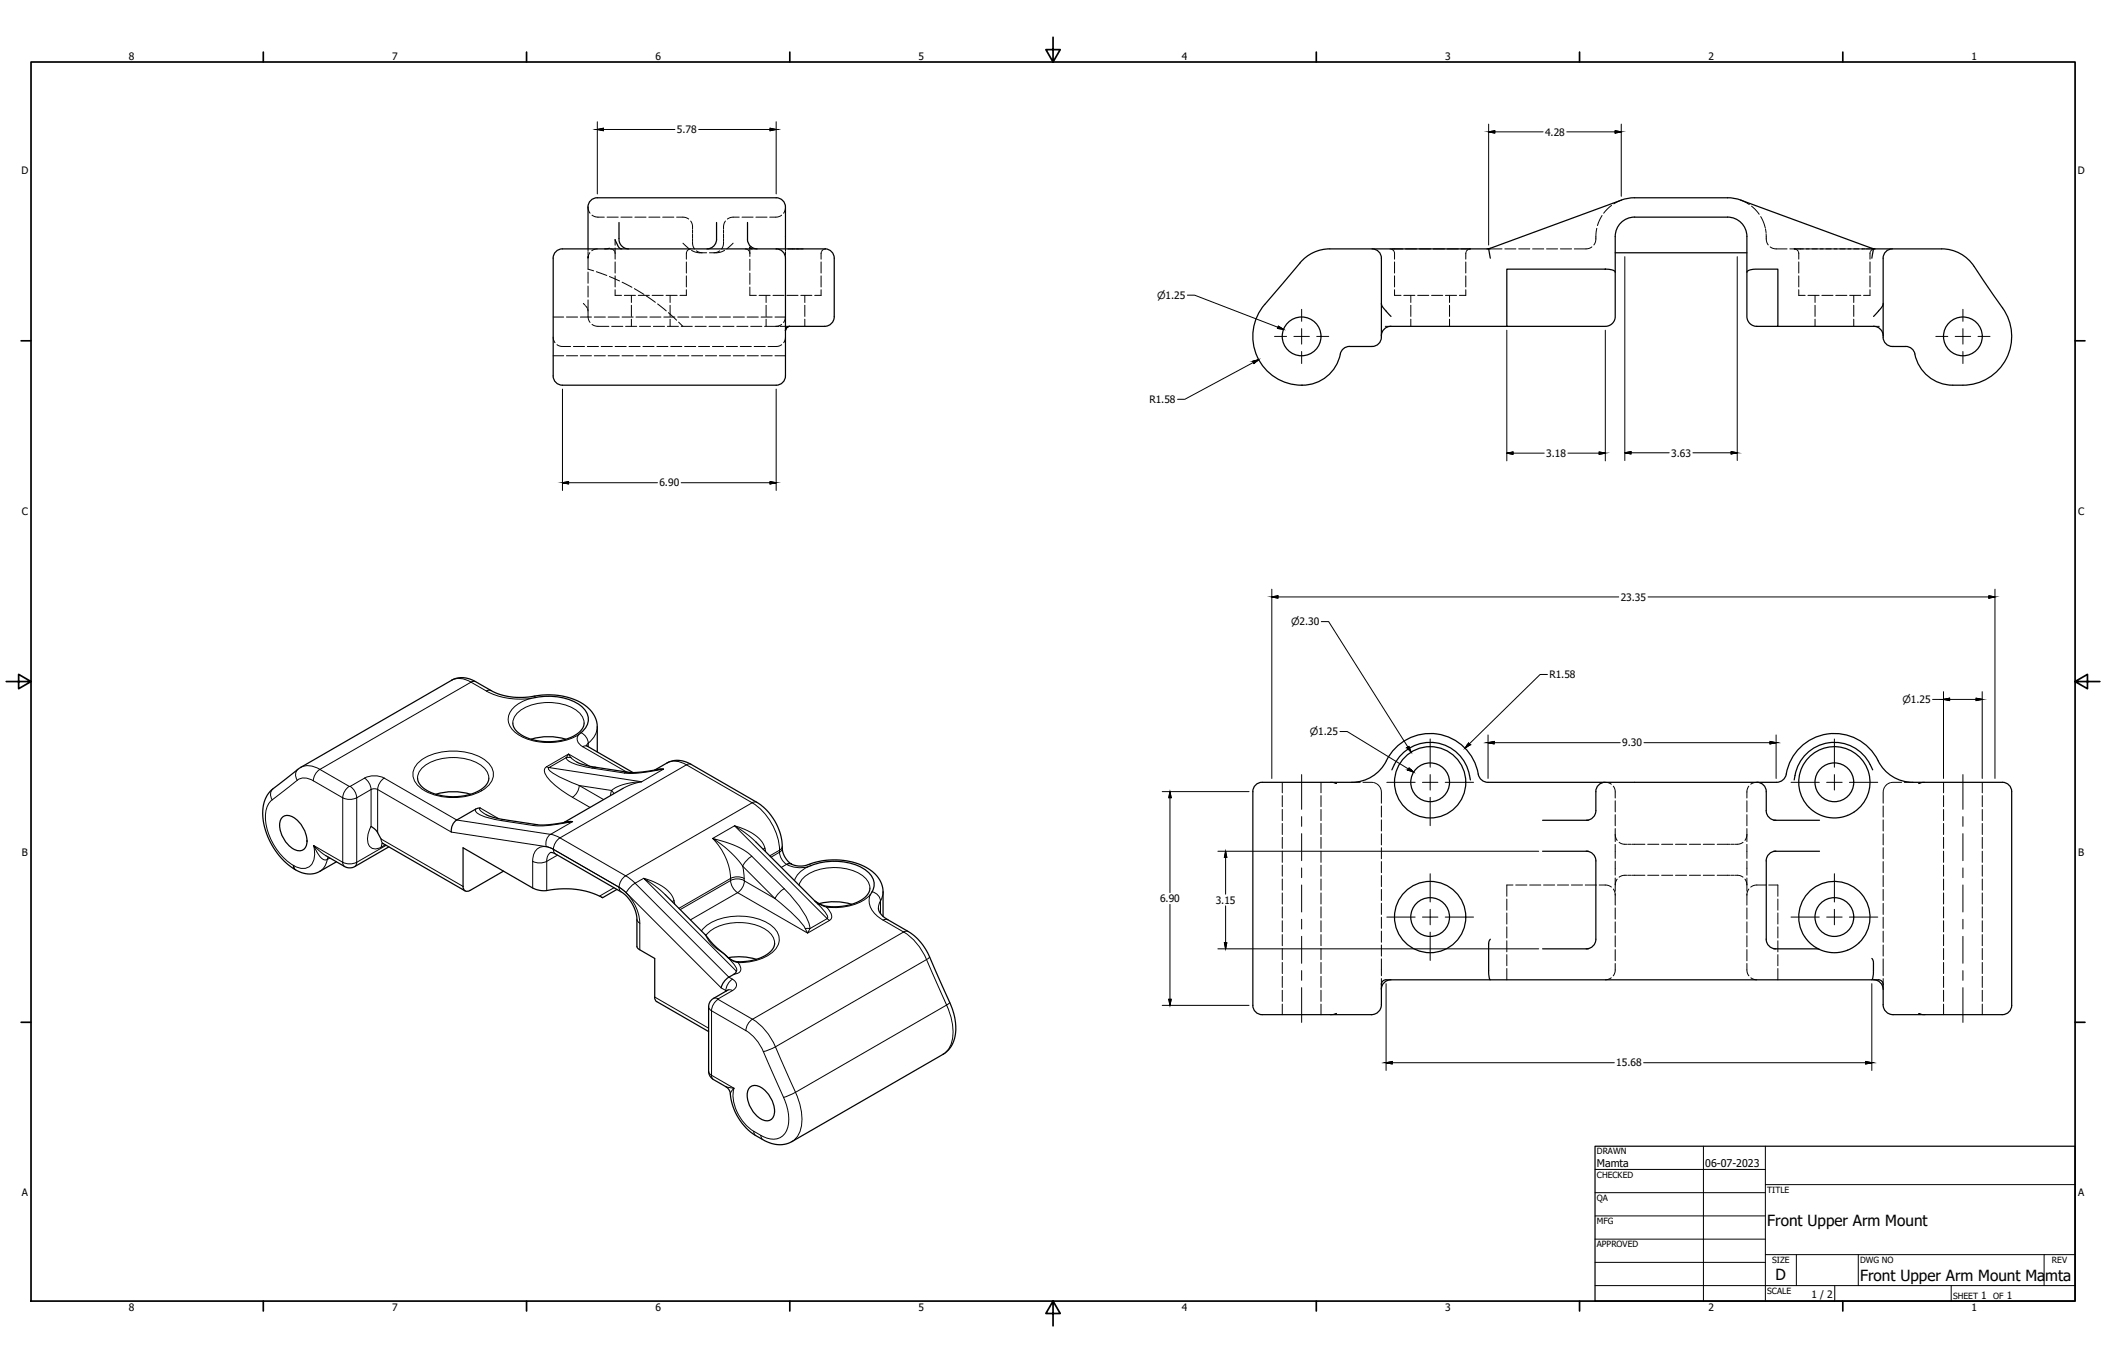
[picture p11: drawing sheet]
<svg xmlns="http://www.w3.org/2000/svg" width="864mm" height="559mm" viewBox="0 0 864 559" stroke-linecap="round" stroke-linejoin="round" font-family="sans-serif">
<!-- layer: Visible (ANSI) -->
<g fill="none" stroke="#000" stroke-width=".51">
<path d="M252.2 98.2l1.1 2.4a1.91 1.91 0 0 0 1.6 1.4M253.8 91.2v6.5a4 4 0 0 0 4 4.3M293.8 91.2v6.9a3.9 3.9 0 0 1-3.9 3.9M306.5 91.2v6.9a4 4 0 0 0 4 3.9M670.3 89a7.9 7.9 0 0 0-8 8v14.6M670.3 81.1l-2.8 .2-2.7 .7-54.4 20M670.3 89h38.1a7.9 7.9 0 0 1 7.9 8v14.6M670.3 81.1h38.1l2.8 .2 2.7 .7M713.9 82.1l54.3 19.9M226.8 105.9v48.2a3.8 3.8 0 0 0 3.8 3.8h87.7a3.8 3.8 0 0 0 3.8-3.8v-48.2M241.1 102v-16.4a3.9 3.9 0 0 1 3.8-4.5h73.4a3.8 3.8 0 0 1 3.8 3.8v17.1M249.9 101.8l-2 .2"/>
<path d="M307.4 101.3l1 .7M318.3 102a3.8 3.8 0 0 1 3.8 3.8M342.1 105.8a3.8 3.8 0 0 0-3.6-3.8h-107.9a3.8 3.8 0 0 0-3.8 3.8M342.1 105.9v23.9a3.9 3.9 0 0 1-4 4M533.1 107.8l-14.5 17M545.3 102a15.9 15.9 0 0 0-12.2 5.7M545.3 102h65.1M562.6 102a3.8 3.8 0 0 1 3.9 3.8M566.5 105.9v32.3a3.8 3.8 0 0 1-3.9 3.8h-9.2M610.4 102l.7 3.9M611.1 101.8l-1.4 .2M617.9 110.3h40.4l3.2 .5 .8 .7v18.2a4 4 0 0 1-4 4.1h-40.4z"/>
<path d="M662.3 103.6h54M716.5 111.2l1.3-.6 1.8-.2 9.4-.1v23.5h-8.6a4 4 0 0 1-4.1-4.1zM767.6 101.8l1.3 .2M768.2 102h28a15.8 15.8 0 0 1 13.3 7.2M768.2 102l-.6 3.9M772.2 105.9v32.3M776 102a3.8 3.8 0 0 0-3.8 3.8M809.5 109.2l11.7 17.1M322.6 134.4l1.1-.6-1.1 .6-.5 1.2zM323.7 133.8h14.5M518.6 124.8a20 20 0 0 0-3.1 21.4 20 20 0 0 0 18.2 11.7M566.5 124.4a11.1 11.1 0 0 0 3.9 5.3"/>
<path d="M617.9 133.8h-47.5a3.9 3.9 0 0 0-4 3.9M729 133.8h39.3a3.9 3.9 0 0 1 3.9 3.9M772.2 138.2a3.8 3.8 0 0 0 3.8 3.8h5.5M772.2 124.4a11.1 11.1 0 0 1-3.9 5.3M821.2 126.2a20 20 0 0 1-16.3 31.7 18.5 18.5 0 0 1-13.6-3.1 15.9 15.9 0 0 1-6.1-9.7M549.6 145.1a15.9 15.9 0 0 1-15.8 12.8M553.4 142a3.8 3.8 0 0 0-3.8 3.1M781.5 142a3.8 3.8 0 0 1 3.7 3.1M210.3 296.5a7.8 7.8 0 0 0 6.1 6.1 23 23 0 0 0 21-2.3l1.6-2 .5-1.8M217.4 286.4a25.4 25.4 0 0 1 20.6 2.9 6.6 6.6 0 0 1-.3 11.5l-.4 .4M171.2 319a7.4 7.4 0 0 0 5.6 5.9 23.2 23.2 0 0 0 21.5-2l1.7-2 .4-1.9M217.8 303.1a24.3 24.3 0 0 1 14.2 0"/>
<path d="M236.6 312.5l2.3 .9 3.4 .8 15.7 2.5 5.2-.2 5.8-.9M240.4 305.6l19.2 11.1M244.9 308.3v-10.3a11.7 11.7 0 0 0-7.3-10.3 31.3 31.3 0 0 0-21-1.9 25.8 25.8 0 0 1-15.2-2.7l-6.3-3.6a9.8 9.8 0 0 0-9.9-.6l-62.5 36.1-10.7 8.3a12.9 12.9 0 0 0-4.1 12.5 27.6 27.6 0 0 0 16.3 22.1 8.8 8.8 0 0 0 6.9-.6l6.9-4M268.5 315.7l5.1-2.9a9.9 9.9 0 0 1 9.8 .6l26.9 15.5a23.2 23.2 0 0 1 10.6 20.1 7.4 7.4 0 0 0 10.4 5.5 28.4 28.4 0 0 1 26.5 2.8 10.9 10.9 0 0 1 4.3 8.4v10M570.8 315.6a16.5 16.5 0 0 1 17.8-11.1 16.5 16.5 0 0 1 14.4 15.3M767.9 315.6a16.5 16.5 0 0 0-17.8-11.1 16.5 16.5 0 0 0-14.4 15.3M770.1 311.9a15.9 15.9 0 0 0 14.3 8.8h36.7M770.2 311.9a20.1 20.1 0 0 0-21.3-10.9 20.1 20.1 0 0 0-16.6 17.1 4.1 4.1 0 0 1-4 2.6h-118.1a4 4 0 0 1-4-3.4 20.1 20.1 0 0 0-17.6-16.5 20.1 20.1 0 0 0-20.7 12.3 15.9 15.9 0 0 1-13.6 7.6h-36.7M115.7 335.1a4.5 4.5 0 0 1 6.2 1.2 11.5 11.5 0 0 1 3.7 10.4 3.3 3.3 0 0 1-5.3 1.3 11.7 11.7 0 0 1-5.4-11.6zM152.2 338.8l.3 .2a9 9 0 0 1 3.8 5M178.7 325.6a24.3 24.3 0 0 1 14.2 0M196.9 331.2l-1.9 .5-7.7 4.5a5.2 5.2 0 0 0-2.2 4.9"/>
<path d="M199.3 334l5.7 1.7 15.7 2.5 4.5-.1 6.5-1M255.5 323.2l-24.3 14M517.6 320.7a3.8 3.8 0 0 0-3.9 3.8l.1 87.7M632.6 336.3h18.7M658.2 320.7a3.8 3.8 0 0 0-3.8 3.8v7.8a3.9 3.9 0 0 1-3.9 4M720.5 320.7a3.8 3.8 0 0 1 3.8 3.8v7.8a3.9 3.9 0 0 0 3.9 4M727.4 336.3h18.7M821.1 320.7a3.8 3.8 0 0 1 3.8 3.8v87.7M156.6 345.7l34.1 19.6M159.4 347.2l-14.2 8.2-1.3 .4-2.3-.4-8-4.6M206.5 357.1l-13.8 7.9a1.75 1.75 0 0 1-2 .3 1.75 1.75 0 0 1-.8-1.9v-15.8l28.5 16.5 3 .9a15.8 15.8 0 0 0 6.2-.4 32.5 32.5 0 0 1 19.5 3.4l-.2-.1M225.8 349.5l2 .6 26.9 15.6a14.8 14.8 0 0 1 6.5 11.1v11.6l.9 .9 6.4 3.6v15.9l.3 1.3 21.8 12.8"/>
<path d="M310 345.2l25.6 25.6M331.1 355.5a25.4 25.4 0 0 1 24.4 1.6 6.4 6.4 0 0 1 2.1 8.5M632.6 349h18.7M650.5 349a3.9 3.9 0 0 1 3.9 3.9v32.2a3.9 3.9 0 0 1-3.9 3.9M727.4 349h18.7M728.2 349a3.9 3.9 0 0 0-3.9 3.9v32.2a3.9 3.9 0 0 0 3.9 3.9M253 364.6l-5.9 3.4M272.8 366.8l16.4 16.5a44.3 44.3 0 0 0 9.1 9M335.9 370.5a24.4 24.4 0 0 1 13.3 .2M356.7 364.1a8 8 0 0 1-6.2 6.2 21.2 21.2 0 0 1-14 .5l-2.4-1.4M357.6 365.6l-.8 1.3M360.2 372.3l.6 1.9 1.8 1.9 9.8 5.8a22.4 22.4 0 0 1 8.8 10.4l8.3 18.7a20.2 20.2 0 0 1 .6 17.9l-1.2 1.6-2.2 1.8-62 35.7a11.7 11.7 0 0 1-11.9-.8l-2.9-1.6a23.4 23.4 0 0 1-10.6-18l-1.4-1.9-5.9-3.5-1.1-1.5-.3-1.5 .1-27.4 1.3-2 6.6-4"/>
<path d="M298.6 392.6a24.4 24.4 0 0 1 11.5 .7M301.9 398.1l-.5 1-2.5 1.5M317.6 386.7a7.9 7.9 0 0 1-6.2 6.2l-5.6 1.3a8 8 0 0 1-7.6-2M610.4 397.9l.2 2.4 .5 1.4M611.1 385.1l-.5 .9-.2 1v10.9M632.6 389h18.7M727.4 389h17.8M740 384a14.7 14.7 0 0 0 24.7-.3 14.7 14.7 0 0 0-10.4-22.4 14.7 14.7 0 0 0-16.2 18.6l1.9 4.1M745.1 389l.9 .2M767.6 392.9l.6 1.4v3.6l-.1 2.4-.5 1.4M298.9 400.6a7.3 7.3 0 0 0-3.2 4.4M566.4 403.6l.6-1.4 1.4-.5h201.9l1 .2 .9 1.2v8.8"/>
<path d="M566.5 403.6v8.3a4.1 4.1 0 0 1-4.1 4.1h-44.8a3.8 3.8 0 0 1-3.9-3.8M570.4 401.7a3.9 3.9 0 0 0-4 3.9M768.3 401.7a3.9 3.9 0 0 1 3.9 3.9M772.2 411.9a4.1 4.1 0 0 0 4.1 4.1h41.8a7 7 0 0 0 5.1-.7l1.4-1.6 .3-1.5M307.5 445.8a4.5 4.5 0 0 1 6.1 1.2 11.5 11.5 0 0 1 3.7 10.4 3.3 3.3 0 0 1-5.3 1.3 11.7 11.7 0 0 1-5.3-11.6z"/>
<circle cx="533.7" cy="137.9" r="7.9"/>
<circle cx="804.9" cy="137.9" r="7.9"/>
<circle cx="586.5" cy="320.7" r="14.6"/>
<circle cx="586.5" cy="320.7" r="7.9"/>
<circle cx="752.2" cy="320.7" r="14.6"/>
<circle cx="752.2" cy="320.7" r="7.9"/>
<circle cx="586.5" cy="376" r="14.6"/>
<circle cx="586.5" cy="376" r="7.9"/>
<circle cx="752.2" cy="376" r="7.9"/>
</g>
<!-- layer: Hidden (ANSI) -->
<g fill="none" stroke="#000" stroke-width=".41">
<path d="M241.1 85l.2 1.1 .7 1.3M242.8 88.2l1.8 .8h3.2M248.9 89h4.6M252.2 98.2v2.3M254.6 89h4.6M260.4 89h4.5M266 89h4.6M271.7 89h4.6M277.5 89l3.1 .1 1.8 .7M280.1 99.7l2.5 2.3M283.2 90.6l.6 1.2 .2 2.2M284 99l.2 1.8 .6 1.2"/>
<path d="M284 94.3v1.3M284 96v1.6M284 97.9v.9M296.7 99l-.2 1.8-.6 1.2M296.7 94.3v1.3M296.7 96v1.6M296.7 97.9v.9M297.5 90.6l-.6 1.2-.2 2.2M300.6 99.7l-2.6 2.3M303.1 89l-3 .1-1.8 .7M304.3 89h4.5M310 89h4.5"/>
<path d="M320.5 88.2l-1.8 .8h-3M322.1 85.1l-.2 1.1-.6 1.2M654.8 93.6l-.4 5-.8 1.8M656.9 88.3l-1.8 4.2M660.8 84.2l-3.2 3.2M664.8 82.1l-3 1.5M713.9 82.1l3.4 1.8M718.3 84.5l3.1 3.3M722 88.8l1.3 2.6 .6 2.1M724 93.9l.2 1.5M724.2 95.8a6.7 6.7 0 0 0 .9 4.6M241.1 110.3l2.4 .7"/>
<path d="M241.1 102v1M241.1 103.3v1.3M241.1 105.9v4.5M241.1 111.5v4.6M241.1 117.3v4.5M241.9 103.6l-.8 2.3v-1M244.5 111.4l4.3 1.5M244.9 102l-2.2 .8M249.9 113.4l4.2 1.8M250.3 102l.8 .2M251.3 102.3l.7 .7M252.1 103.2l.1 .7"/>
<path d="M252.2 118.8v2.3h2.7M252.2 101.7v4.5M252.2 107.4v4.6M252.2 113.1v4.5M255.1 115.7l4 2.1M260.1 118.3l4 2.4M281.5 118.8v2.3h-2.7M281.5 107.4v4.6M281.5 113.1v4.5M281.6 103.2l-.1 3.1M282.4 102.3l-.7 .7M283.4 102l-.8 .2"/>
<path d="M283.6 102.7l2.8 .9h3.4M285.6 102.8l2.3 .8M295.1 102.8l-2.3 .8M297.1 102.7l-2.8 .9h-3.4M305.6 102l.7 .2M306.5 102.3l.7 .7M307.3 103.2l.2 .7M307.4 101.3l.1 3.8M307.5 117.7v3.4h2.6M307.5 106.3v4.5M307.5 112v4.5M322.1 102v1"/>
<path d="M322.1 103.3v1.3M322.1 104.9v1M323.1 102h.4M323.7 102h.6M324.4 102h1.6M326.4 102h1.5M328.2 102h1.2M336.7 118.8v2.3h-2.6M336.7 107.4v4.6M336.7 113.1v4.5M336.8 103.3l-.1 3M337.6 102.3l-.6 .7"/>
<path d="M338.5 102l-.7 .2M570 102l.7 .2M570.8 102h.2M570.9 102.3l.7 .7M571.1 102h.3M571.5 102h3.7M571.7 103.2l.2 3.1M571.9 118.8v2.3h2.6M571.9 107.4v4.6M571.9 113.1v4.5M576.4 102h4.5M582.1 102h4.5"/>
<path d="M587.8 102h4.5M593.5 102h4.5M599.2 102h3.8l-.7 .2M601.1 118.8v2.3h-2.7M601.1 107.4v4.6M601.1 113.1v4.5M601.2 103.2l-.1 3.1M602 102.3l-.7 .7M610.4 102h.2M610.7 102h.2M611 102h4.9M617.1 102h4.5"/>
<path d="M622.8 102h4.5M628.5 102h4.5M634.2 102h4.5M639.9 102h4.5M652.8 101.2l-1.9 .8h-5.3M725.9 101.2l1.9 .8h5M734 102h30.8M735.7 102l.7 .2M736.7 102.3l.6 .7M737.5 103.2l.1 3.1M737.6 118.8v2.3h2.6M737.6 107.4v4.6"/>
<path d="M737.6 113.1v4.5M763.5 102h4.7M765.2 102h1.5M766.8 118.8v2.3h-2.6M766.8 107.4v4.6M766.8 113.1v4.5M767 103.2l-.2 3.1M767.2 102h.4M767.8 102.3l-.7 .7M768.7 102l-.7 .2M226.8 138.2l.8 2.3M226.8 130h4.3"/>
<path d="M232.3 130h4.6M238 130h4.5M239.2 124.4l.7 .7M240.1 125.3l.7 1M240.9 126.6l.2 1.5M241.1 129.2l.2 1.7 .7 1.3M241.1 128.2v.8M241.1 123v4.5M242.8 133l1.8 .8h5.1M243.7 130h4.5M249.4 130h4.6M250.8 133.8h4.6"/>
<path d="M255.1 130h4.6M256 121.1h4.6M256.5 133.8h4.6M258.9 121.1v2.9M258.9 125.2v4.5M258.9 130.9v2.9M260.8 130h4.5M261.7 121.1h4.6M262.2 133.8h4.6M265 121.3l3.7 2.6M266.5 130h4.5M267.4 121.1h4.6"/>
<path d="M267.9 133.8h4.6M269.7 124.6l3.5 2.9M272.2 130h4.6M273.1 121.1h4.6M273.6 133.8h4.6M274.1 128.2l3.4 3.1M274.8 121.1v2.9M274.8 125.2v4.5M274.8 130.9v2.9M277.9 130h4.5M278.3 132.1l1.7 1.7M279.3 133.8h4.6"/>
<path d="M283.6 130h4.5M285 133.8h4.6M289.3 130h4.6M290.7 133.8h4.6M295 130h4.6M296.4 133.8h4.6M300.7 130h4.5M302.1 133.8h4.6M306.4 130h4.6M307.8 133.8h4.6M311.3 121.1h4.5M312.1 130h4.6"/>
<path d="M313.5 133.8h5.9M314.2 121.1v2.9M314.2 125.2v4.5M314.2 130.9v2.9M317 121.1h4.5M317.8 130h4.3M319.9 133.8h1.9M320.5 133l-1.2 .6-1.1 .2M322.1 129.9l-.2 1.1-.6 1.2M322.1 138.2l-.7 2.3M322.3 133.8h1.4M322.7 121.1h4.5"/>
<path d="M328.4 121.1h4.5M330 121.1v2.9M330 125.2v4.5M330 130.9v2.9M568 133.8h.6M568.8 133.8h.8M569.8 133.8h.6M575.6 121.1h4.6M578.5 121.1v2.9M578.5 125.2v4.5M578.5 130.9v2.9M581.3 121.1h4.6"/>
<path d="M587 121.1h4.6M592.7 121.1h4.6M594.4 121.1v2.9M594.4 125.2v4.5M594.4 130.9v2.9M741.4 121.1h4.6M744.3 121.1v2.9M744.3 125.2v4.5M744.3 130.9v2.9M747.1 121.1h4.5M752.8 121.1h4.5M758.5 121.1h4.6"/>
<path d="M760.2 121.1v2.9M760.2 125.2v4.5M760.2 130.9v2.9M768.3 133.8h.6M769.1 133.8h.8M770.1 133.8h.5M226.8 145.9h4.3M228.4 141.3l1.8 .7h3.8M232.3 145.9h4.6M235.1 142h4.6M238 145.9h4.5M240.8 142h4.6"/>
<path d="M243.7 145.9h4.5M246.5 142h4.6M249.4 145.9h4.6M252.2 142h4.6M255.1 145.9h4.6M257.9 142h4.6M260.8 145.9h4.5M263.6 142h4.6M266.5 145.9h4.5M269.3 142h4.6M272.2 145.9h4.6M275 142h4.6"/>
<path d="M277.9 145.9h4.5M280.7 142h4.6M283.6 145.9h4.5M286.4 142h4.6M289.3 145.9h4.6M292.1 142h4.6M295 145.9h4.6M297.8 142h4.6M300.7 145.9h4.5M303.6 142h4.5M306.4 145.9h4.6M309.2 142h4.6"/>
<path d="M312.1 145.9h4.6M317.8 145.9h4.3M320.5 141.3l-1.8 .7h-3.8M525.8 320.7v4.3M525.8 326.2v4.5M525.8 331.9v4.5M525.8 337.6v4.5M541.7 320.7v4.3M541.7 326.2v4.5M541.7 331.9v4.5M541.7 337.6v4.5M545.5 320.7l.7 .1"/>
<path d="M546.1 320.7l.5 .1M546.4 320.8l.8 .1M546.8 320.8l1.2 .4-.4-.2M554.3 320.7h3.5M558.9 320.7l4.3 .1M563.5 320.9l.9 .4M564.6 321.4l1.2 1.1M565.9 322.7l.4 1M566.4 324l.1 5.3M566.5 330.4v4.6M566.5 336.1v4.6M658.4 320.7l1.1 .2 1.3 .6"/>
<path d="M661.6 322.3l.7 1.8v3.1M662.3 328.3v4.6M662.3 334v4.6M662.3 339.7v2.5M716.3 328.3v4.6M716.3 334v4.6M716.3 339.7v2.5M717.1 322.3l-.7 1.8-.1 3.1M720.3 320.7l-1.1 .2-1.3 .6M772.2 330.4v4.6M772.2 336.1v4.6M772.3 324l-.1 5.3"/>
<path d="M772.8 322.8l-.4 .9M774 321.4l-1.1 1.1M775.2 320.9l-.9 .4M779.8 320.7l-4.3 .1M780.9 320.7h3.5M788.1 320.8l-1.3 .4 .5-.2M788.5 320.8l-.9 .1M788.7 320.7l-.5 .1M789.3 320.7l-.6 .1M797 320.7v4.3M797 326.2v4.5M797 331.9v4.5"/>
<path d="M797 337.6v4.5M812.9 320.7v4.3M812.9 326.2v4.5M812.9 331.9v4.5M812.9 337.6v4.5M525.8 343.3v4.5M525.8 349v4.5M525.8 354.7v4.5M541.7 343.3v4.5M541.7 349v4.5M541.7 354.7v4.5M566.5 341.8v4.6"/>
<path d="M566.5 347.5v4.6M566.5 353.2v4.6M566.5 358.9v4.6M662.3 353.1v5.7M662.3 359.9v2.9M662.3 342.2v2.8M662.3 346.2v5.7M662.3 342.2l.9 2.4M664 345.3l1.2 .7 2.1 .1M667.3 358.8l-2.1 .2-1.2 .6M667.6 358.8h1.4M667.6 346.1h1.4"/>
<path d="M669.3 358.8h5.2M669.3 346.1h5.2M675.7 358.8h4.5M675.7 346.1h4.5M681.4 358.8h4.5M681.4 346.1h4.5M687.1 358.8h4.5M687.1 346.1h4.5M692.8 358.8h4.5M692.8 346.1h4.5M698.5 358.8h4.5M698.5 346.1h4.5"/>
<path d="M704.2 358.8h5.2M704.2 346.1h5.2M709.7 358.8h1.4M709.7 346.1h1.4M711.4 358.8l2.1 .2 1.3 .6M714.8 345.3l-1.3 .7-2.1 .1M716.3 359.9v2.9M716.3 353.1v5.7M716.3 346.2v5.7M716.3 342.2v2.8M716.3 342.2l-.7 2.4M772.2 341.8v4.6"/>
<path d="M772.2 347.5v4.6M772.2 353.2v4.6M772.2 358.9v4.6M797 343.3v4.5M797 349v4.5M797 354.7v4.5M812.9 343.3v4.5M812.9 349v4.5M812.9 354.7v4.5M525.8 360.4v4.5M525.8 366.1v4.5M525.8 371.8v4.5"/>
<path d="M525.8 377.5v4.5M541.7 360.4v4.5M541.7 366.1v4.5M541.7 371.8v4.5M541.7 377.5v4.5M566.5 364.6v4.6M566.5 370.3v4.6M566.5 376v4.6M617.9 368.6v4.5M617.9 374.3v4.5M617.9 380v4.6M620.4 362.8h-2.5v4.7"/>
<path d="M621.6 362.8h4.5M627.3 362.8h4.5M633 362.8h4.5M638.7 362.8h4.5M644.4 362.8h4.5M650.1 362.8h4.5M655.8 362.8l3 .1 2 .8M661.6 364.5l.5 1.1 .2 1.4M662.3 362.8v2.6M662.3 366.5v4.6M662.3 372.2v4.6M662.3 377.9v4.6"/>
<path d="M663.2 360.4l-.9 2.4M715.6 360.4l.7 2.4M716.3 362.8v2.6M716.3 366.5v4.6M716.3 372.2v4.6M716.3 377.9v4.6M717.1 364.5l-.5 1.1-.3 1.4M724.2 362.8l-4.3 .1-2 .8M725.3 362.8h3.7v4.7M729 368.6v4.5M729 374.3v4.5M729 380v4.6"/>
<path d="M772.2 364.6v4.6M772.2 370.3v4.6M772.2 376v4.6M797 360.4v4.5M797 366.1v4.5M797 371.8v4.5M797 377.5v4.5M812.9 360.4v4.5M812.9 366.1v4.5M812.9 371.8v4.5M812.9 377.5v4.5M525.8 383.2v4.5"/>
<path d="M525.8 388.9v4.5M525.8 394.6v4.5M541.7 383.2v4.5M541.7 388.9v4.5M541.7 394.6v4.5M566.5 381.7v4.6M566.5 387.4v4.6M566.5 393.1v7M617.9 385.7v4.5M617.9 391.4v4.5M617.9 397.1v4.6M662.3 395a7.7 7.7 0 0 1-.3 4.3l-.5 .8"/>
<path d="M662.3 383.6v4.6M662.3 389.3v4.6M716.3 395l.1 3.2 .8 1.9M716.3 383.6v4.6M716.3 389.3v4.6M729 385.7v4.5M729 391.4v4.5M729 397.1v4.6M772.2 393.1v7M772.2 381.7v4.6M772.2 387.4v4.6M797 383.2v4.5"/>
<path d="M797 388.9v4.5M797 394.6v4.5M812.9 383.2v4.5M812.9 388.9v4.5M812.9 394.6v4.5M525.8 400.3v4.5M525.8 406v4.5M525.8 411.7v4.3M541.7 400.3v4.5M541.7 406v4.5M541.7 411.7v4.3M546.2 416h-.7"/>
<path d="M546.6 415.9l-.5 .1M547.2 415.8l-.8 .1M547.6 415.7l.4-.2-1.2 .4M566.5 401.2v2.4M660.7 400.9l-1.3 .6-1.1 .2M718 400.9l1.3 .6 1.1 .2M772.2 401.2v2.4M787.3 415.7l-.5-.2 1.3 .4M787.6 415.8l.9 .1M788.2 415.9l.5 .1M788.7 416h.6M797 400.3v4.5"/>
<path d="M797 406v4.5M797 411.7v4.3M812.9 400.3v4.5M812.9 406v4.5M812.9 411.7v4.3"/>
</g>
<!-- layer: Center Mark (ANSI) -->
<g fill="none" stroke="#000" stroke-width=".41">
<path d="M522.6 137.9h5M530.6 137.9h6.3M533.8 126.8v4.9M533.8 134.7v6.4M539.9 137.9h5M793.8 137.9h4.9M801.8 137.9h6.3M804.9 126.8v4.9M804.9 134.7v6.4M811.1 137.9h4.9M533.8 144.1v4.9M804.9 144.1v4.9"/>
<path d="M586.5 303v11.6M586.5 317.6v6.3M752.2 303v11.6M752.2 317.6v6.3M568.7 320.7h11.6M583.3 320.7h6.3M586.5 326.9v11.6M592.6 320.7h11.6M734.4 320.7h11.6M749 320.7h6.4M758.4 320.7h11.6M586.5 358.2v11.6"/>
<path d="M752.2 358.2v11.6M568.7 376h11.6M583.3 376h6.3M586.5 372.8v6.4M592.6 376h11.6M734.4 376h11.6M749 376h6.4M752.2 372.8v6.4M758.4 376h11.6M586.5 382.1v11.7"/>
</g>
<!-- layer: Centerline (ANSI) -->
<g fill="none" stroke="#000" stroke-width=".41">
<path d="M533.8 317.6v14.2M804.9 317.6v14.2M533.8 334.8v4M804.9 334.8v4M533.8 341.8v11M533.8 355.8v4M804.9 341.8v11M804.9 355.8v4M533.8 362.8v11.1M533.8 376.9v4M804.9 362.8v11.1M804.9 376.9v4"/>
<path d="M533.8 383.9v11M533.8 397.9v4M804.9 383.9v11M804.9 397.9v4M533.8 404.9v14.3M804.9 404.9v14.3"/>
</g>
<!-- layer: Visible Narrow (ANSI) -->
<g fill="none" stroke="#000" stroke-width=".41">
<path d="M185.2 278.9a7.8 7.8 0 0 1 7.9 .7M193.1 279.7l6.4 3.6M193.1 279.7l-61.9 35.7M195 279.5l-1-.2-.9 .4M199.4 283.3a30.1 30.1 0 0 0 18 3.1 11.6 11.6 0 0 0-8.9 7.3 8 8 0 0 0 5.5 8.4 25.8 25.8 0 0 0 23.3-.9 3.3 3.3 0 0 0 1.7 4.9M201.4 283.1l-1.1-.1-.8 .3M210.3 296.4a8 8 0 0 1 5.5-6.5 22 22 0 0 1 21.4 2 6.3 6.3 0 0 1 2.3 4.5M219 285.4l.6 .5M244.9 298a8.6 8.6 0 0 1-3.7 6.7M121.9 319.9a5.6 5.6 0 0 1 6.6 .2l12 7v26.4M121.9 319.9l-10.3 8a3.4 3.4 0 0 1 .4-4.6M122.2 315.3l-.8 1.1-.2 1.3 .7 2.2"/>
<path d="M123.2 314.6a7.8 7.8 0 0 1 8 .8M131.2 315.4a6 6 0 0 0-2.7 4.7M131.2 315.4l12 7M149.5 319a6 6 0 0 1 2.7 4.7M149.5 319a9 9 0 0 1 8.1 0M149.5 319l-5.9 3.4M157.6 319a6 6 0 0 0-2.7 4.7M157.6 319l29.7 17.2 38.5 5.9M171.2 319a8 8 0 0 1 5.5-6.6 22 22 0 0 1 21.5 2.1 6.3 6.3 0 0 1 2.2 4.5M171.8 312.4a24.2 24.2 0 0 1 21.7-3.4 11.8 11.8 0 0 1 8.8 7.4 7.7 7.7 0 0 1-4.8 7.8 25.4 25.4 0 0 1-24.6-.8 6.6 6.6 0 0 1-1.1-11zM224.2 314.3a2.56 2.56 0 0 0 0 4.1 34.1 34.1 0 0 0 10.5 8.5 6.1 6.1 0 0 0 2.8-4.9M224.2 314.3l.9 .4-.2 .6a26.7 26.7 0 0 0 10.7 6l1.9 .7"/>
<path d="M232.2 310.6l.1 .4a11.8 11.8 0 0 0 7.2 3.3l3.2 .6M232.2 310.6h1.9M232.2 310.6l.9-1.4 1 1.4M232.2 310.6l-7.1 4.1 38 5.8M234.1 310.6l2.5 1.9M238.3 300.4a5.3 5.3 0 0 1 2.9 4.3M239 306.2l17.9 10.3M240.9 305.9l-1.1-.1-.8 .3M241.2 304.7l-.7 1M241.2 304.7v1.5M241.8 314.1l-8.6-5-9 5.2M244.3 314.6l-1.5 .3 13.2 2"/>
<path d="M257.6 316.6l-1.6 .3M268.5 315.7l1.7-.5 1.9 .1-9 5.2M269 315.6l3.1-.3-10.6 1.7-5.5-.1M273.5 312.8a7.8 7.8 0 0 1 8 .8M281.5 313.6l26.9 15.5M281.5 313.6l-51.9 29.9M283.4 313.4l-1.1-.2-.8 .3M111.6 327.9a10.3 10.3 0 0 0-2.5 10.3 25.8 25.8 0 0 0 11.2 16.6M143.2 322.4h.4M143.2 322.4a6.1 6.1 0 0 0-2.7 4.7 6.4 6.4 0 0 0 5.8 0 6 6 0 0 0-2.7-4.7M152.2 323.7l1.3-.3 1.4 .3M152.2 323.7l-.1 15.1a8.1 8.1 0 0 0-.5 8.2 3.5 3.5 0 0 0 4.8 .3l.4-1.6"/>
<path d="M152.2 323.7l-5.9 3.4v26.4M154.9 323.7l30.2 17.4 38.9 6a4.7 4.7 0 0 1 1.8-5.1M154.9 323.7v17.7M195 331.7a2.56 2.56 0 0 0 2.4 2.6l3.4 1.2 4.7 .9M199.3 334l-2.1-1.5-.6-.8 .3-.5 7.6 4.4M205.5 336.4l13.3 2.1M207 336.1l-1.5 .3M220.3 338.1l-1.5 .3M231.7 337.2l3.1-.4-9.6 1.6-6.4 .1M234.7 326.9l7.3 4.1M234.8 336.8h-1.9l-1.6 .4M234.8 336.8l-9 5.3"/>
<path d="M237.5 322.1l10 5.7M237.5 322.1l13.3 2M250.8 324.1l-.5 2.1M250.8 324.1l.9 1.3M263.1 320.5a24.4 24.4 0 0 0-7.6 2.7M263.1 320.5a20.8 20.8 0 0 0-12.3 3.6M301.2 338.6a18.4 18.4 0 0 1 12 7.8l.4 1.3-.6 .5M301.2 338.6a47 47 0 0 1 8.8 6.6M301.2 338.6l38 38M301.2 338.6l-9 5.1M308.4 329.1a24.8 24.8 0 0 1 11.3 19.5M308.4 329.1l-51.8 30-27-15.6"/>
<path d="M310.3 328.9l-1-.1-.9 .3M120.3 354.8l.1 .9 .7 .8M120.3 354.8l.2 .1M120.5 354.9l.1 .9 .7 .9M133.6 350.8l-5-4.2 1.3 2.7a5.2 5.2 0 0 0 3.6 3.3l1.8-.8M134.6 351.4l-.2 .4a7.6 7.6 0 0 1-3.3 5.5M140.5 353.5a6.4 6.4 0 0 0 5.8 0M140.5 353.5l.2 .9 .6 .9M140.5 353.5l-11.9-6.9a8.1 8.1 0 0 1-1.8 8.7 5.8 5.8 0 0 1-6.3-.4M146.3 353.5l-.2 .9-.6 .9M157.1 345.9l-.7-.9-.1-1 33.6 19.4M158 346.4l-1.6 .9"/>
<path d="M158.3 346.6l-12 6.9M218.4 353.1v11M224 347.1l2.9 1.1M224.2 353.1v12M225.8 342l3.8 1.5M225.8 349.5l-1.3 1.7-.3 1.9M226.9 348.2a5.1 5.1 0 0 0-7.8 1.5l-.7 3.4a6.4 6.4 0 0 0 5.8 0M226.9 348.2l.2 1 .7 .9M228.6 350.6l-4.4 2.5M229.6 343.5a6 6 0 0 0-2.7 4.7l27 15.6M292.2 343.7a25.1 25.1 0 0 1 7.4 16.4M304.5 355.1l13.3 13.3"/>
<path d="M304.5 355.1l.7 5M308.3 351a34 34 0 0 0-16.1-7.3 42.5 42.5 0 0 1 12.3 11.4M308.3 351l13.3 13.3M308.3 351a9.9 9.9 0 0 0-3.8 4.1M313.7 347.7l.2 1.4M319.7 349.4a6.4 6.4 0 0 0 2.8 5M319.7 348.6v.8M319.7 349.4l-3.5 2M319.7 348.6l-4 2.3M320.8 347.8l-.4 1-.7 .6M320.8 347l-.4 1-.7 .5M322.5 354.4h.1"/>
<path d="M322.5 354.4l-2.1 1.2M322.6 354.4a12.3 12.3 0 0 0 8.5 1 10 10 0 0 0-5.3 5.6M324.4 354.2l-1-.2-.9 .4M324.5 354.2l-1-.1-.9 .3M331.3 354.5l1.3 .3M251.8 364l-5.9 3.4M253.9 363.8a18.8 18.8 0 0 1 8.5 14.7M253.9 363.7l2.9 2.3 38.9 39 2 1.1v.3M253.9 363.8l.1 .9 .7 .9M260.4 362.1l-3.8-3.1a6.1 6.1 0 0 0-2.7 4.7M260.4 362.1a9.6 9.6 0 0 0-3.6 3.9M260.4 362.1l3.5-2a18.2 18.2 0 0 1 12 7.8l.5 1.3"/>
<path d="M260.4 362.1l38.5 38.5 1.5 .9M261.2 376.8l.4 1.1 .7 .6M262.4 378.5v10.9M272.8 366.8a48.1 48.1 0 0 0-8.9-6.7l38 38a1.14 1.14 0 0 0-.1-1.6l-3.5-4.2M276.4 369.2l-.7 .5M276.4 369.2l.3 1.5M299.6 360.1a6.2 6.2 0 0 1 5.5 0M299.6 361a6.4 6.4 0 0 0 2.9 5M299.6 360.2v.8M299.6 361l-20.7 11.9M299.6 360.2l-21.2 12.2M302.5 366a6.2 6.2 0 0 0 2.8-4.9l12.5 7.3"/>
<path d="M302.5 366l28.7 16.5 9-5.1M302.5 366l-19.4 11.1M305.1 361l.1 .1M305.2 360.2l-.1 .8a6.2 6.2 0 0 0-5.5 0M317.8 368.4l6.6 5.6a28.7 28.7 0 0 1 5.8 6.7M321.6 364.3a40.6 40.6 0 0 1 10.3 14.7l.2 1.7M321.6 364.3a9.9 9.9 0 0 0-3.8 4.1M327.6 362.9a11.4 11.4 0 0 1 9.3-6.7 21.1 21.1 0 0 1 17.7 3.6l.8 .8a5.6 5.6 0 0 1 1.3 3.5M334.2 369.5l2.1 1.3M335.1 370.4l1.2 .4M335.5 370.8a9.6 9.6 0 0 1 3.9 5.6l-.2 .2M336.3 370.8l2.7 1.1"/>
<path d="M336.5 370.7l-.2 .1M339 371.9l1.9 3a1.89 1.89 0 0 1-.8 2.5M339.2 376.6l-7.1 4.1M339.2 376.6l1 .8M339.2 371.6l-.2 .3M356.8 366.9a8.2 8.2 0 0 0 4.2 9.6l1.2 .8M356.8 366.9a21.8 21.8 0 0 1-17.8 5M357.6 365.6a4.3 4.3 0 0 1 3.4 3.8M361 369.4l-.6 1.4-.2 1.5M361.1 369.4v5.1M362.1 365.7l-.2 1.8-.8 1.9M362.2 377.3l8.3 4.8"/>
<path d="M364.1 377l-1.1-.1-.8 .3M287.6 381.7a19.1 19.1 0 0 1 16.3-6.1 19 19 0 0 1 14.4 5.9 6.5 6.5 0 0 1-2.2 9.5 22.3 22.3 0 0 1-13.4 3.7M289.2 383.3a17.8 17.8 0 0 0 7.9 7.9l.7 .7M289.5 383.5a18 18 0 0 1 16.3-5.1 14.6 14.6 0 0 1 11.1 5.6l.7 2.7M298.2 392.2a8.2 8.2 0 0 0 4.5 2.5M302.7 394.6l.5 .9a2.34 2.34 0 0 1 .3 2.8 2.34 2.34 0 0 1-2.5 1.1M302.7 394.3v.3M330.2 380.7h1.9M330.2 380.7l1 1.8 .9-1.8M370.5 382.1a24.3 24.3 0 0 1 9.4 11.3M370.5 382.1l-61.9 35.8M372.4 381.9l-1-.1-.9 .3"/>
<path d="M379.9 393.4l8.3 18.7M379.9 393.4l-61.9 35.8M381.2 392.3l-1.2 1.1M268.5 408.8l22.1 12.7M290.6 412.7l.4 1.1 .7 .6M291.8 414.4a6 6 0 0 1 2.7-4.7l14.1 8.2M291.8 414.4l14.1 8.1a6 6 0 0 1 2.7-4.6M291.8 414.4v26.4M292.5 409.3l1.1-.1 .9 .3M300.4 401.5a2.46 2.46 0 0 1 1.6 2.3 2.46 2.46 0 0 1-1.6 2.3l-.9-.3-1.1 .1M300.4 401.5a4.9 4.9 0 0 0-2.5 4.8M300.4 406.1l-6 3.6"/>
<path d="M308.6 417.8a24.3 24.3 0 0 1 9.4 11.4M388.2 412.1a21.6 21.6 0 0 1 1.5 16.8 7.5 7.5 0 0 1-3 3.4M388.2 412.1l-62 35.7M389.5 411l-1.3 1M290.6 439.2l.4 1 .7 .6M305.9 422.5a18.3 18.3 0 0 1 7.1 8.6l5-1.9M313 431.1l8.3 18.8M318 429.2l8.2 18.6M291.8 440.8l.1 .9 .6 .9M291.8 440.8l9.2 5.4a17.4 17.4 0 0 0 6.5 16.5l1.6 1.1M297.6 445.5l3.4 .7-1.1 1.3-.4 1M321.3 449.9a16.3 16.3 0 0 1 .9 14.3 6.5 6.5 0 0 1-9 1.9l-1.2-.6"/>
<path d="M326.2 447.8l-4.9 2.1M326.2 447.8a21.6 21.6 0 0 1 1.5 16.9 7.5 7.5 0 0 1-3 3.3M309.1 463.8l.1 .9 .7 .9M309.1 463.8l2.9 1.7M312 465.5l.2 .9 .6 .8"/>
</g>
<!-- layer: Border (ANSI) -->
<g fill="none" stroke="#000" stroke-width=".7">
<path d="M431.8 15.3v10.1l-2.9-5.1h5.9l-3 5.1M12.7 25.4h838.2v508h-838.2zM108 21.4v4M215.9 21.4v4M323.9 21.4v4M539.8 21.4v4M647.7 21.4v4M755.7 21.4v4M8.7 139.7h4M850.9 139.7h4.1M2.6 279.4h10.1l-5.1-2.9v5.9l5.1-3M850.9 279.4l5.1 3v-5.9l-5.1 2.9h10.2"/>
<path d="M8.7 419.1h4M850.9 419.1h4.1M108 533.4v4.1M215.9 533.4v4.1M323.9 533.4v4.1M431.8 533.4l3 5.1h-5.9l2.9-5.1v10.2M539.8 533.4v4.1M647.7 533.4v4.1M755.7 533.4v4.1"/>
</g>
<!-- layer: Title (ANSI) -->
<g fill="none" stroke="#000" stroke-width=".41">
<path d="M654.1 479.4h69.8M698.5 469.9v63.5M723.9 469.9v63.5M654.1 489h69.8M654.1 498.5h69.8M723.9 485.7h127M654.1 508h69.8M654.1 517.5h69.8M723.9 514.4h127M736.6 514.4v12.7M762 514.4v12.7M838.2 514.4v12.7"/>
<path d="M654.1 527.1h196.8M752.4 527.1v6.3M800.1 527.1v6.3"/>
</g>
<path d="M654.1 469.9h196.8v63.5h-196.8z" fill="none" stroke="#000" stroke-width=".51"/>
<!-- layer: Dimension (ANSI) -->
<g fill="none" stroke="#000" stroke-width=".41">
<path d="M244.9 53.1l2.5-.5v1zM244.9 53.1h31.9M244.9 49.9v29.6M286.5 53.1h31.8M315.8 52.6l2.5 .5-2.5 .5zM318.3 49.9v29.6M610.4 54.1l2.5-.5v1zM610.4 54.1h22.4M610.4 50.9v49.6M642.5 54.1h22.3M662.3 53.6l2.5 .5-2.5 .5zM664.8 50.9v29.6"/>
<path d="M666.3 105.2v83.6M712.4 105.2v83.6M486.9 121h3l36.5 14.1M524.2 133.7l2.2 1.4-2.5-.5zM617.9 135.4v53.6M658.3 135.4v53.6M230.7 159.5v41.6M318.3 159.5v41.6M513.7 148.1l2.5-.7-2 1.6zM516.2 147.4l-30.3 16.3h-3M230.7 197.9l2.5-.5v1zM230.7 197.9h38.9"/>
<path d="M279.3 197.9h39M315.8 197.4l2.5 .5-2.5 .5zM617.9 185.8l2.5-.5v1zM617.9 185.8h15.3M643 185.8h15.3M655.8 185.3l2.5 .5-2.5 .5zM666.3 185.6l2.5-.5v1zM666.3 185.6h18.2M694.2 185.6h18.2M709.9 185.1l2.5 .5-2.5 .5zM521.5 244.7l2.5-.5v1zM521.5 244.7h142.3"/>
<path d="M521.5 241.6v77.6M541.8 254.8h3l33.9 53.6M675.8 244.7h142.3M815.6 244.2l2.5 .5-2.5 .5zM818.1 241.6v77.6M634.6 276.5h-3.1l-30.7 30.2M549.5 299.9h3l27.2 16.7M792.5 286.7h20.3M797 286.7l2.5-.5v1zM797 283.6v35.6M810.3 286.2l2.5 .5-2.5 .5zM812.8 283.6v35.6"/>
<path d="M576.9 306.5l.9-.5 .9 2.4zM577.8 314.9l1.9 1.7-2.4-.9zM602.2 304.6l.7 .7-2.1 1.4zM610.2 304.5l2.5-.5v1zM610.2 304.5h54.2M610.2 301.3v17.9M674.1 304.5h54.2M725.8 304l2.5 .5-2.5 .5zM728.3 301.3v17.9M476.6 324.5h35.6M479.8 324.5l.5 2.5h-1zM479.8 324.5v41.5"/>
<path d="M499.4 349h34.3M502.6 349l.5 2.5h-1zM502.6 349v17.6M533.9 349h97.1M479.8 370.8v41.4M502.6 371.4v17.6M499.4 389h34.3M502.1 386.5h1l-.5 2.5zM533.9 389h52.5M586.6 389h44.4M476.6 412.2h35.6M479.3 409.7h1l-.5 2.5z"/>
<path d="M568.4 403.3v35.6M767.6 403.3v35.6M568.4 435.7l2.5-.5v1zM568.4 435.7h93.6M674 435.7h93.6M765.1 435.2l2.5 .5-2.5 .5z"/>
</g>
<g fill="#000" stroke="#000" stroke-width=".41">
<path d="M479.8 324.5l.5 2.5h-1zM502.6 349l.5 2.5h-1zM502.1 386.5h1l-.5 2.5zM479.3 409.7h1l-.5 2.5z"/>
<path d="M244.9 53.1l2.5-.5v.5zM244.9 53.1l2.5 .5v-.5z"/>
<path d="M315.8 52.6l2.5 .5h-2.5zM315.8 53.1v.5l2.5-.5z"/>
<path d="M610.4 54.1l2.5-.5v.5zM610.4 54.1l2.5 .5v-.5z"/>
<path d="M662.3 53.6l2.5 .5h-2.5zM662.3 54.1v.5l2.5-.5z"/>
<path d="M524.2 133.7l1.5 .9h-1.8zM523.9 134.6l2.5 .5-.7-.5z"/>
<path d="M513.7 148.1l2.5-.7-.9 .7zM513.7 148.1l.5 .9 1.1-.9z"/>
<path d="M230.7 197.9l2.5-.5v.5zM230.7 197.9l2.5 .5v-.5z"/>
<path d="M315.8 197.4l2.5 .5h-2.5zM315.8 197.9v.5l2.5-.5z"/>
<path d="M617.9 185.8l2.5-.5v.5zM617.9 185.8l2.5 .5v-.5z"/>
<path d="M655.8 185.3l2.5 .5h-2.5zM655.8 185.8v.5l2.5-.5z"/>
<path d="M666.3 185.6l2.5-.5v.5zM666.3 185.6l2.5 .5v-.5z"/>
<path d="M709.9 185.1l2.5 .5h-2.5zM709.9 185.6v.5l2.5-.5z"/>
<path d="M521.5 244.7l2.5-.5v.5zM521.5 244.7l2.5 .5v-.5z"/>
<path d="M815.6 244.2l2.5 .5h-2.5zM815.6 244.7v.5l2.5-.5z"/>
<path d="M797 286.7l2.5-.5v.5zM797 286.7l2.5 .5v-.5z"/>
<path d="M810.3 286.2l2.5 .5h-2.5zM810.3 286.7v.5l2.5-.5z"/>
<path d="M576.9 306.5l.9-.5 .2 .5zM576.9 306.5l1.8 1.9-.7-1.9z"/>
<path d="M577.8 314.9l1 .8h-1.5zM577.3 315.7l2.4 .9-.9-.9z"/>
<path d="M602.2 304.6l.7 .7h-1.2zM601.7 305.3l-.9 1.4 2.1-1.4z"/>
<path d="M610.2 304.5l2.5-.5v.5zM610.2 304.5l2.5 .5v-.5z"/>
<path d="M725.8 304l2.5 .5h-2.5zM725.8 304.5v.5l2.5-.5z"/>
<path d="M568.4 435.7l2.5-.5v.5zM568.4 435.7l2.5 .5v-.5z"/>
<path d="M765.1 435.2l2.5 .5h-2.5zM765.1 435.7v.5l2.5-.5z"/>
</g>
<g font-size="6.3">
<text x="724.7" y="502.7">Front Upper Arm Mount</text>
<text x="728.1" y="524.9">D</text>
<text x="762.8" y="525">Front Upper Arm Mount Mamta</text>
</g>
<g font-size="4.4">
<text x="654.8" y="478.6">Mamta</text>
<text x="699.3" y="478.6">06-07-2023</text>
</g>
<g font-size="4.2">
<text x="52.9" y="24.4">8</text>
<text x="160.8" y="24.4">7</text>
<text x="268.8" y="24.4">6</text>
<text x="376.7" y="24.4">5</text>
<text x="484.7" y="24.4">4</text>
<text x="592.6" y="24.4">3</text>
<text x="700.5" y="24.4">2</text>
<text x="808.5" y="24.4">1</text>
<text x="277.6" y="54.6">5.78</text>
<text x="633.6" y="55.6">4.28</text>
<text x="8.8" y="71.4">D</text>
<text x="852" y="71.4">D</text>
<text x="471.3" y="165.2">R1.58</text>
<text x="634" y="187.3">3.18</text>
<text x="685.3" y="187.2">3.63</text>
<text x="270.4" y="199.4">6.90</text>
<text x="8.9" y="211.1">C</text>
<text x="852.2" y="211.1">C</text>
<text x="664.6" y="246.3">23.35</text>
<text x="635.4" y="278">R1.58</text>
<text x="665.2" y="306">9.30</text>
<text x="9" y="350.8">B</text>
<text x="852.2" y="350.8">B</text>
<text x="475.7" y="369.9">6.90</text>
<text x="498.5" y="370.5">3.15</text>
<text x="662.7" y="437.2">15.68</text>
<text x="8.9" y="490.5">A</text>
<text x="852.1" y="490.5">A</text>
<text x="742.8" y="532">1 / 2</text>
<text x="812.5" y="532.6">1</text>
<text x="823" y="532.6">1</text>
<text x="52.9" y="537.5">8</text>
<text x="160.8" y="537.5">7</text>
<text x="268.8" y="537.5">6</text>
<text x="376.7" y="537.5">5</text>
<text x="484.7" y="537.5">4</text>
<text x="592.6" y="537.5">3</text>
<text x="700.5" y="537.5">2</text>
<text x="808.5" y="537.5">1</text>
</g>
<g font-size="4.1">
<text x="474.5" y="122.6">⌀1.25</text>
<text x="529.4" y="256.4">⌀2.30</text>
<text x="780.1" y="288.3">⌀1.25</text>
<text x="537.1" y="301.5">⌀1.25</text>
</g>
<g font-size="3.5">
<text x="654.8" y="473.2">DRAWN</text>
<text x="654.8" y="482.8">CHECKED</text>
<text x="724.7" y="489">TITLE</text>
<text x="654.8" y="492.3">QA</text>
<text x="654.8" y="501.8">MFG</text>
<text x="654.8" y="511.4">APPROVED</text>
<text x="726.7" y="517.7">SIZE</text>
<text x="762.8" y="517.7">DWG NO</text>
<text x="841.4" y="517.7">REV</text>
<text x="724.7" y="530.4">SCALE</text>
<text x="800.9" y="532.6">SHEET</text>
<text x="817.4" y="532.6">OF</text>
</g>
</svg>
